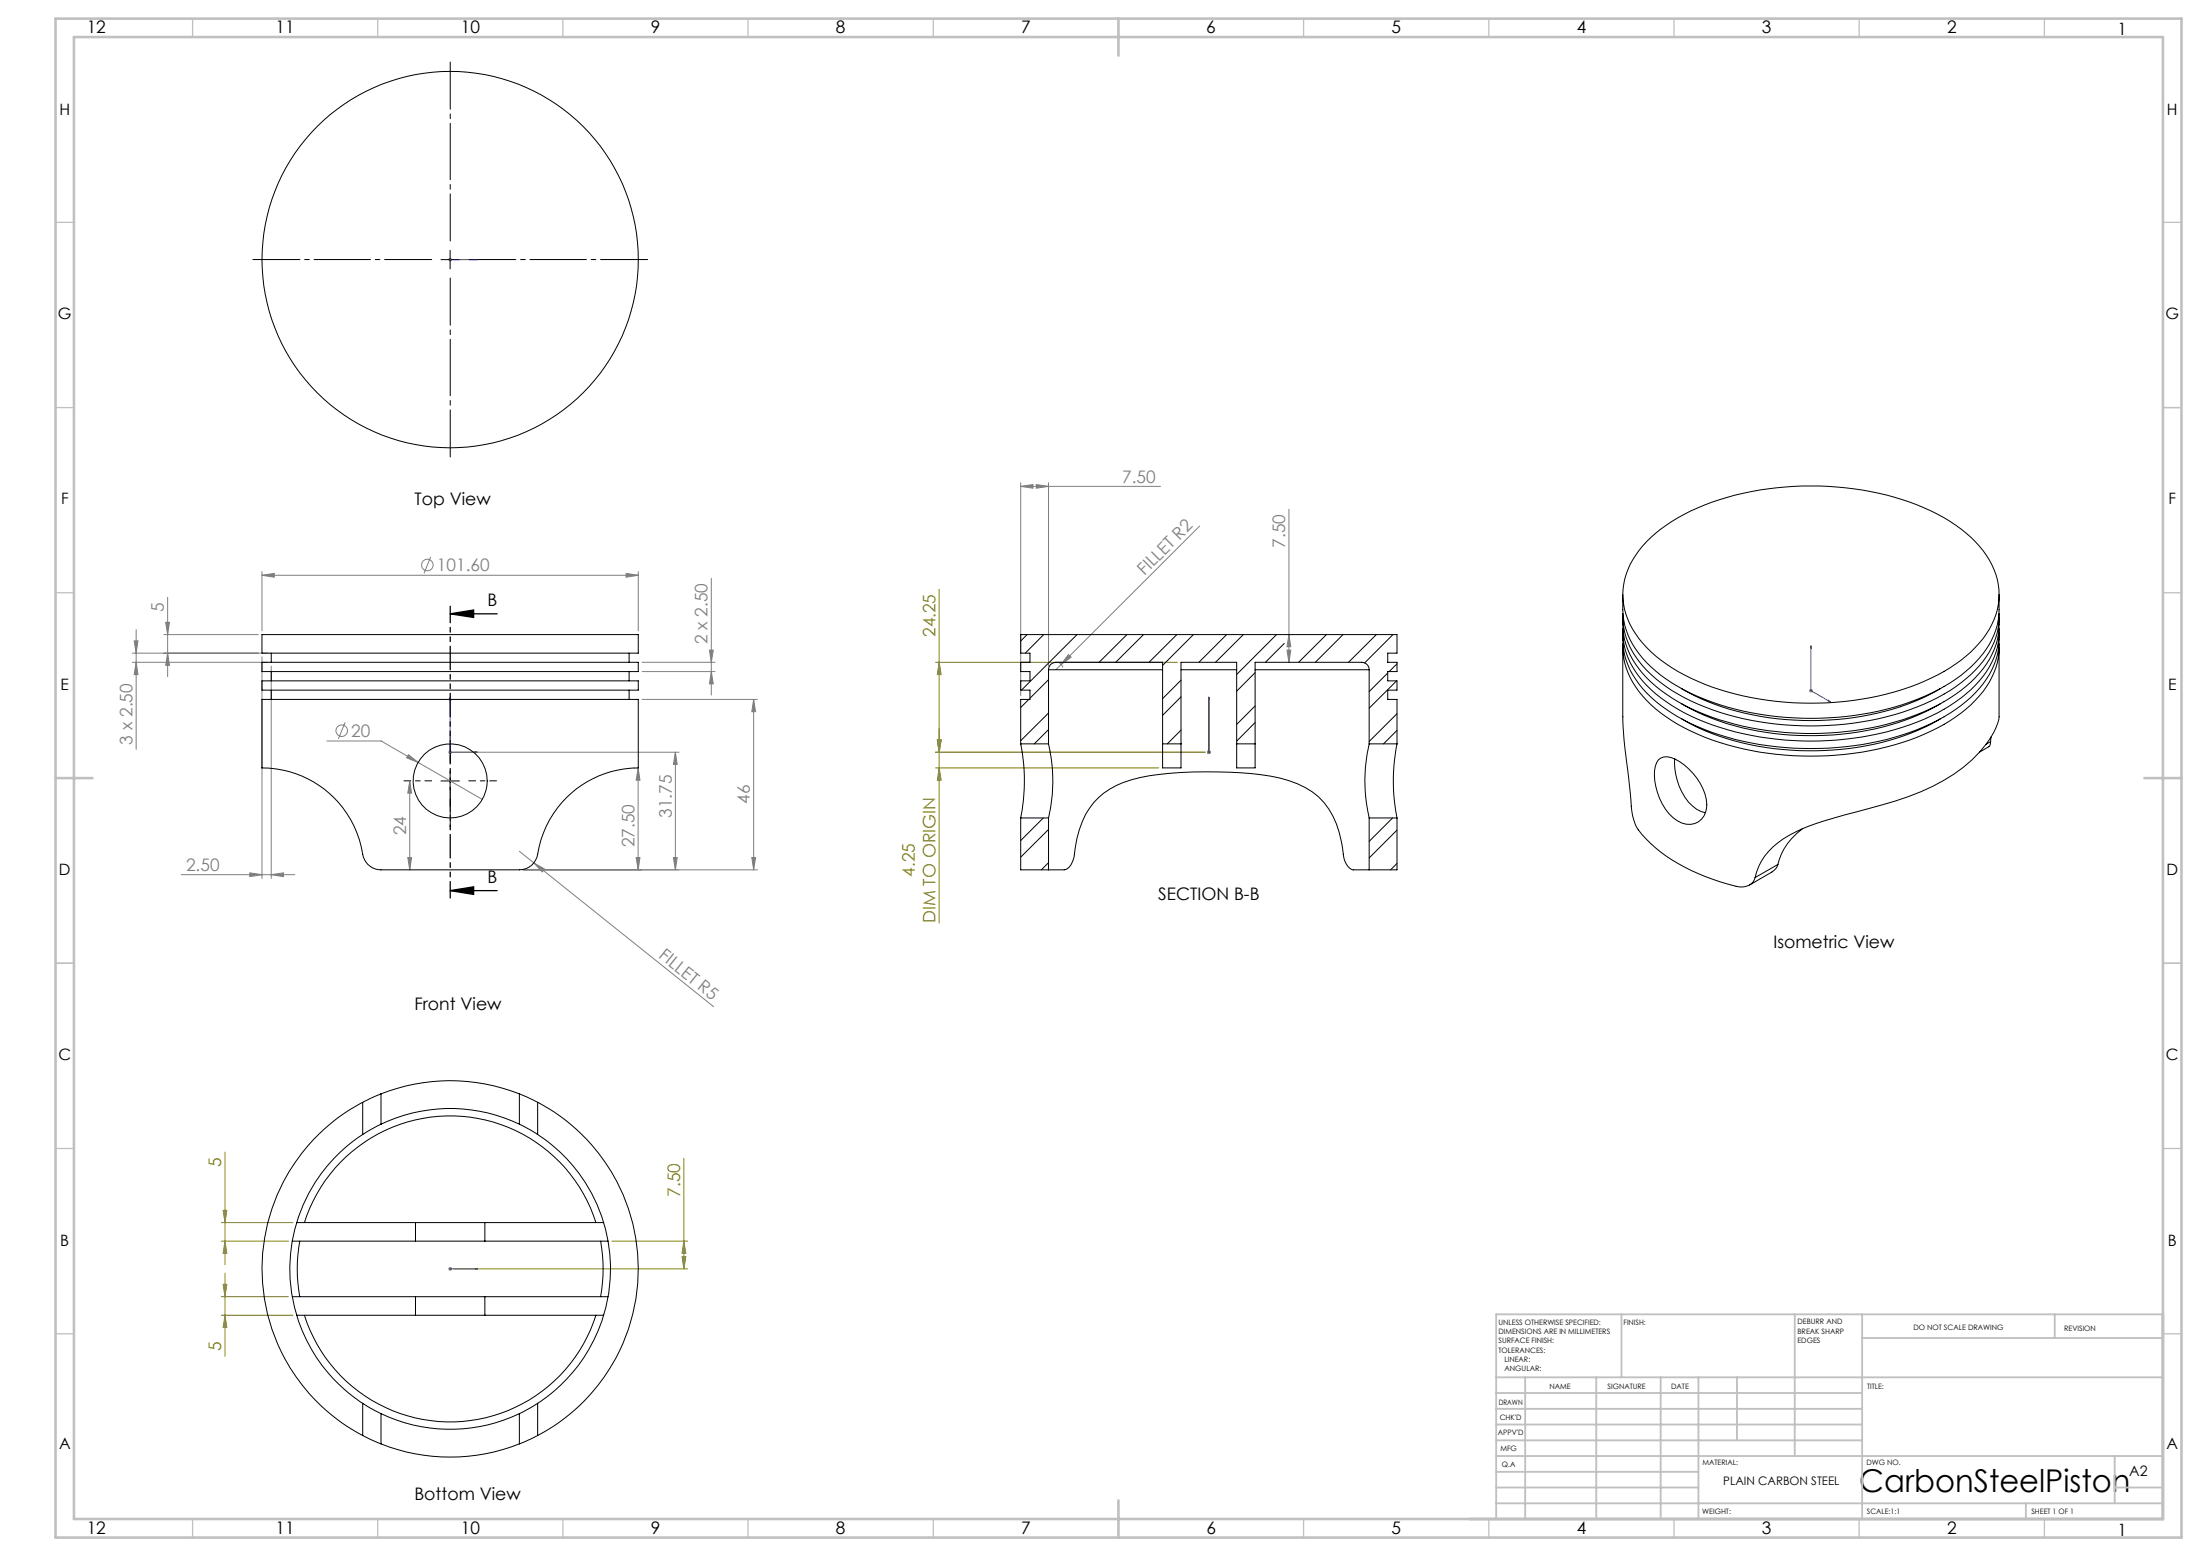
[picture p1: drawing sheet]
<svg xmlns="http://www.w3.org/2000/svg" width="594mm" height="420mm" viewBox="0 0 594 420" stroke-linecap="round" stroke-linejoin="round" font-family="sans-serif">
<g fill="none" stroke="#808080" stroke-width=".27">
<path d="M121 70.1h1.1M121.2 69.7l.7 .7M121.5 69.6v1M121.9 69.7l-.7 .7M275.6 131.3l3.3-.5v1zM275.6 130.3v57.5M275.6 131.3h37.7M279.8 130.8l3.3 .5-3.3 .5zM283.1 130.3v49.5M348 137.5v41.3M70.7 155.3l3.3-.5v1zM70.7 154.3v16"/>
<path d="M70.7 155.3h101.6M116.3 150.3l-1.8 4.4M169.1 154.8l3.2 .5-3.2 .5zM172.3 154.3v16M192.1 156.1v31.5M323.9 142l-37.4 37.4M35.7 178.8h36.5M35.7 176.3h36.5M36.2 173h1.1l-.5 3.3zM36.8 170v32.3M36.8 178.8l.5 3.3h-1.1zM44.2 171.3h25.5"/>
<path d="M44.7 168h1.1l-.5 3.3zM45.3 161.2v21.5M45.3 176.3l.5 3.3h-1.1zM70.7 177.3v59.8M73.2 179.8v57.3M173.4 178.8h19.7M191.6 175.5h1l-.5 3.3zM286 179l.7 .6 .3 .5M286.5 179.4l-1.4 1.4M288.5 176.7l.7 .7-2.7 2zM347.5 175.5h1l-.5 3.3zM348 171.3l.5 3.3h-1z"/>
<path d="M93.2 195l-1.8 4.4M173.4 181.3h19.7M173.4 188.8h31.1M192.1 181.3l.5 3.3h-1zM203.5 188.8l.5 3.3h-1zM203.5 188.8v46M488.5 186.4h1M488.6 186.1l.7 .7M488.9 185.9v1M489.3 186.1l-.7 .7M88.3 200h14.6l27.3 15.8M110.3 203.7l2.6 2.1-3.1-1.2z"/>
<path d="M110.6 210.8l.5 3.3h-1zM110.6 210.8v24M121 203h1.1M121.2 202.7l.7 .7M121.5 202.5v1M121.9 202.7l-.7 .7M122.6 203h60.7M171.3 207.3h.1M172.3 207.3l.5 3.3h-1zM172.3 207.3v27.5M182.4 203v31.8M182.4 203l.4 3.3h-1z"/>
<path d="M325.9 203h1M326 202.7l.7 .7M326.4 202.5v1M326.7 202.7l-.7 .7M48.9 236.1h30.7M67.5 235.6l3.2 .5-3.2 .5zM73.2 236.1l3.4-.5v1zM110.1 231.5h1l-.5 3.3zM140.2 229.8l3.9 3.1M144.1 232.9l2.9 1.7-.6 .8zM144.1 232.9l48.6 38.8M171.8 231.5h1l-.5 3.3z"/>
<path d="M181.8 231.5h1l-.4 3.3zM203 231.5h1l-.5 3.3zM204.5 234.8h-63.3M121 342.5h1.1M121.2 342.1l.7 .7M121.5 342v1M121.9 342.1l-.7 .7"/>
<circle cx="115.4" cy="152.5" r="1.55"/>
<circle cx="92.3" cy="197.2" r="1.56"/>
</g>
<path d="M121.5 165.7h12.7M121.5 165.7l6.4-1v2zM121.5 240.4h12.7M121.5 240.4l6.4-1v2z" fill="none" stroke="#000" stroke-width=".35"/>
<g fill="none" stroke="#00f" stroke-width=".27">
<path d="M121.4 70.1h.3zM121.5 70.1h.1M121.5 70.1h7.5M129 70.1h-.8h.8M488.9 174.3v12.1l5.3 3.1M489 174.3l.1 .7-.3-.2zM121.5 188.2v14.8h7.5M121.5 188.2l.2 .7h-.3zM326.4 188.2v.7v-.7M326.4 188.2v14.8M493.7 189l.5 .5-.5-.2zM128.2 202.9l.8 .1-.8 .2z"/>
<path d="M326.4 202.9v.3zM326.4 203h.1M121.4 342.5h.3zM121.5 342.5h.1M121.5 342.5h7.5M129 342.5h-.8h.8"/>
</g>
<g fill="none" stroke="#808000" stroke-width=".27">
<path d="M253.6 159v90.1M252.6 178.8h65.3M253.6 178.8l.5 3.3h-1zM253.1 199.7h1l-.5 3.3zM252.6 203h72.8M252.6 207.3h60.3M253.6 207.3l.5 3.3h-1zM60.7 311v30.4M184.6 312.7v29.8M59.8 335h18.1M59.8 330h19.3M60.3 326.7h.9l-.5 3.3z"/>
<path d="M60.7 335l.5 3.3h-.9zM165.2 335h20.5M184.2 339.2h1l-.6 3.3zM184.6 335l.6 3.3h-1zM59.8 350h18.1M59.8 355h19.3M60.3 346.7h.9l-.5 3.3zM60.7 355l.5 3.3h-.9zM60.7 343.7v22.4M122.6 342.5h63.1"/>
</g>
<path d="M116.6 210.8h-7.5M121.6 205.8v-7.5M121.6 215.8v7.5M126.6 210.8h7.5" fill="none" stroke="#000" stroke-width=".27" stroke-dasharray="15.2 1.3 1.3 1.3" stroke-dashoffset="13.4"/>
<path d="M116.6 70.1h-48.3M121.6 65.1v-48.3M121.6 75.1v48.3M126.6 70.1h48.3" fill="none" stroke="#000" stroke-width=".27" stroke-dasharray="15.2 1.3 1.3 1.3" stroke-dashoffset="2.5"/>
<path d="M119.1 70.1h4.9M121.5 67.6v5M119.1 210.8h4.9M121.5 208.3v5" fill="none" stroke="#000" stroke-width=".27"/>
<path d="M121.6 163.6v78.8" fill="none" stroke="#000" stroke-width=".35" stroke-dasharray="6.3 1.3 1.3 1.3 1.3 1.3" stroke-dashoffset="1.9"/>
<g fill="none" stroke="#c0c0c0" stroke-width=".35">
<path d="M52 5v5M102 5v5M152 5v5M202 5v5M252 5v5M352 5v5M402 5v5M452 5v5M502 5v5M552 5v5M15 60h5M584 60h5"/>
<path d="M15 110h5M584 110h5M15 160h5M584 160h5M15 260h5M584 260h5M15 310h5M584 310h5M15 360h5M584 360h5M52 410v5M102 410v5"/>
<path d="M152 410v5M202 410v5M252 410v5M352 410v5M402 410v5M452 410v5M502 410v5M552 410v5"/>
</g>
<g fill="none" stroke="#c0c0c0" stroke-width=".5">
<path d="M437.8 354.8v17M484.6 354.8v38.2M502.8 354.8v55.2M554.8 354.8v6.4M584 354.8h-180v55.2M404 371.8h180M404 376h98.8M411.8 371.8v38.2M431 371.8v38.2M448.4 371.8v38.2M458.6 371.8v38.2M469 371.8v17"/>
<path d="M502.8 361.2h81.2M404 388.8h98.8M404 384.5h98.8M404 380.3h98.8M404 397.3h54.6M404 393h180M571 393v12.8M404 405.8h180M404 401.5h54.6M547 405.8v4.2M571 401.5h13"/>
</g>
<path d="M15 5h574v410h-574zM20 10h564v400h-564zM302 5v10M15 210h10M579 210h10M302 405v10" fill="none" stroke="#c0c0c0" stroke-width=".7"/>
<path d="M121.5 165.7l6.4-1v2zM121.5 240.4l6.4-1v2z" fill="#000"/>
<g fill="#00f">
<path d="M128.2 202.9l.8 .1-.8 .2zM121.5 188.2l.2 .7h-.3z"/>
<path d="M128.2 342.5h.8zM121.4 342.5h.3zM326.4 202.9v.3zM326.4 188.2v.7zM326.4 202.9v.3zM326.4 188.2v.7zM493.7 189l.5 .5-.5-.2zM489 174.3l.1 .7-.3-.2zM128.2 70.1h.8zM121.4 70.1h.3z"/>
</g>
<g fill="#808000">
<path d="M184.2 339.2h1l-.6 3.3zM184.6 335l.6 3.3h-1zM253.1 199.7h1l-.5 3.3zM253.6 178.8l.5 3.3h-1z"/>
<path d="M60.3 326.7h.9l-.5 3.3zM60.7 335l.5 3.3h-.9zM60.3 346.7h.9l-.5 3.3zM60.7 355l.5 3.3h-.9zM253.1 199.7h1l-.5 3.3zM253.6 207.3l.5 3.3h-1z"/>
</g>
<g fill="#808080">
<path d="M288.5 176.7l.7 .7-2.7 2z"/>
<path d="M144.1 232.9l2.9 1.7-.6 .8z"/>
<path d="M110.3 203.7l-.5 .9 3.1 1.2zM275.6 131.3l3.3-.5v1zM279.8 130.8l3.3 .5-3.3 .5z"/>
<path d="M67.5 235.6l3.2 .5-3.2 .5zM73.2 236.1l3.4-.5v1z"/>
<path d="M70.7 155.3l3.3-.5v1zM169.1 154.8l3.2 .5-3.2 .5z"/>
<path d="M347.5 175.5h1l-.5 3.3zM348 171.3l.5 3.3h-1z"/>
<path d="M181.8 231.5h1l-.4 3.3zM182.4 203l.4 3.3h-1z"/>
<path d="M192.1 181.3l.5 3.3h-1zM191.6 175.5h1l-.5 3.3z"/>
<path d="M44.7 168h1.1l-.5 3.3zM45.3 176.3l.5 3.3h-1.1zM36.2 173h1.1l-.5 3.3zM36.8 178.8l.5 3.3h-1.1z"/>
<path d="M203.5 188.8l.5 3.3h-1zM203 231.5h1l-.5 3.3zM110.6 210.8l.5 3.3h-1zM110.1 231.5h1l-.5 3.3zM172.3 207.3l.5 3.3h-1zM171.8 231.5h1l-.5 3.3z"/>
</g>
<g fill="none" stroke="#000" stroke-width=".27">
<path d="M444.6 146.2a51.2 51.2 0 0 1 23.9-12.6 82.8 82.8 0 0 1 51.1 3.5 36.9 36.9 0 0 1 17.5 14.1 18.2 18.2 0 0 1-1.7 21.1 42.5 42.5 0 0 1-19.7 13.1 82.8 82.8 0 0 1-57.3-1.5 36.9 36.9 0 0 1-17.6-14.1 18.2 18.2 0 0 1 1.7-21.2zM70.7 178.8h101.6v2.5h-101.6zM70.7 171.3h101.6v5h-101.6zM73.2 176.3v2.5M169.9 176.3v2.5M277.3 171.3l-1.7 1.7M281.8 171.3l-5 5M290.8 171.3l-15 15M304.3 171.3l-7.5 7.5M308.8 171.3l-7.6 7.5M317.7 171.3l-7.5 7.5M322.2 171.3l-8.3 8.3"/>
<path d="M331.2 171.3l-7.5 7.5M335.7 171.3l-7.5 7.5M344.7 171.3l-10.8 10.8M346.7 173.7l-5 5.1M358.1 171.3l-7.5 7.5M362.6 171.3l-7.5 7.5M371.6 171.3l-7.5 7.5M376.1 171.3l-7.7 7.6M377.2 179.2l-2.1 2.1M438.1 160.5a22.9 22.9 0 0 0 2 12.1 33 33 0 0 0 14.6 13.6 79.2 79.2 0 0 0 45.9 6.9 63.5 63.5 0 0 0 28.9-10.8 23.9 23.9 0 0 0 10.2-16.4l.1-5.4M438.1 166.6a21.2 21.2 0 0 0 7.7 17.5 53.8 53.8 0 0 0 24.8 11.9 82.7 82.7 0 0 0 49-3.9 37.4 37.4 0 0 0 17.5-14.1 19.1 19.1 0 0 0 2.7-11.4M438.1 170.7a21.3 21.3 0 0 0 7.7 17.5 53.4 53.4 0 0 0 24.8 11.9 82.7 82.7 0 0 0 49-4 36.9 36.9 0 0 0 17.5-14 18.9 18.9 0 0 0 2.7-11.4"/>
<path d="M438.1 174.8v18.7M438.2 165.6a20.8 20.8 0 0 0 7.6 16.5 54.8 54.8 0 0 0 27 12.3 81.2 81.2 0 0 0 48.6-5.2 35.9 35.9 0 0 0 15.7-13.3 18.3 18.3 0 0 0 2.7-10.3M438.2 169.7a20.8 20.8 0 0 0 7.6 16.4 53.4 53.4 0 0 0 24.8 11.9 81.6 81.6 0 0 0 50.8-4.7 35.6 35.6 0 0 0 15.7-13.3 18.1 18.1 0 0 0 2.7-10.3M438.2 173.8a20.9 20.9 0 0 0 7.6 16.4 55.2 55.2 0 0 0 27 12.4 82.6 82.6 0 0 0 46.8-4.4 36.9 36.9 0 0 0 17.5-14.1 18.1 18.1 0 0 0 2.7-10.3M539.8 174.8v18.7a15.6 15.6 0 0 1-3.6 7.4 44 44 0 0 1-21.1 14.2l-3.5 1.2a334.4 334.4 0 0 0-23.2 6.7 24.3 24.3 0 0 0-12.9 9.5l-1.2 2.9-.4 1.5M70.7 188.8h101.6v18.5a27.7 27.7 0 0 0-27.3 24 5 5 0 0 1-4.8 3.5h-32.8a20.6 20.6 0 0 1-6-.2 5 5 0 0 1-3.5-4 27.6 27.6 0 0 0-27.2-23.3zM70.7 183.8h101.6v2.5h-101.6zM73.2 181.3v2.5M73.2 186.3v2.5M169.9 181.3v2.5M169.9 186.3v2.5M277.8 188.8l-2.2 2.2"/>
<path d="M283.1 180.8h30.8M283.1 180.8a1.99 1.99 0 0 1 2-2h28.8v22M283.1 180.8v20M283.1 192.5l-7.5 7.4M283.1 183.5l-5 5M283.1 196.9l-3.8 3.9M318.9 180.8h15M318.9 183.6l-5 5M318.9 197.1l-3.7 3.7M318.9 188.1l-5 5M338.9 180.8h30.8M338.9 190.6l-5 4.9"/>
<path d="M338.9 181.6l-5 5M338.9 195l-5 5M369.7 180.8a1.99 1.99 0 0 0-2-2h-28.8v22M369.7 180.8v20M374.7 181.7l-5 5M377.1 183.8l-7.4 7.4M377.2 192.6l-7.5 7.5M377.2 197.1l-3.6 3.7M438.2 193.5a282.9 282.9 0 0 0 2.1 22.3 14.1 14.1 0 0 0 5.4 11.9 52.2 52.2 0 0 0 24 11.7 3.7 3.7 0 0 0 4.2-2.5M454 185.8a69.8 69.8 0 0 0 37.3 8.7 68.6 68.6 0 0 0 32.7-8.7M454 189.9a70 70 0 0 0 38.7 8.6 67.3 67.3 0 0 0 31.3-8.6M454 194a68 68 0 0 0 34.1 8.7 68.7 68.7 0 0 0 35.9-8.7"/>
<path d="M537.6 198.9l-.1 1.3M275.6 200.8a50.3 50.3 0 0 1 0 20M275.6 200.8h7.5M275.6 200.8v-12h2.5v-2.5h-2.5v-2.5h2.5v-2.5h-2.5v-2.5h2.5v-2.5h-2.5v-5h101.6v5h-2.5v2.5h2.5v2.5h-2.5v2.5h2.5v2.5h-2.5v2.5h2.5v12M283.1 200.8a44.2 44.2 0 0 1 0 20M313.9 200.8v6.5h5v-6.5M313.9 200.8h5M318.9 200.8v-22h15v22M333.9 200.8v6.5h5v-6.5M333.9 200.8h5M369.7 200.8a43.5 43.5 0 0 0 0 20M369.7 200.8h7.5"/>
<path d="M377.2 200.8a50.6 50.6 0 0 0 0 20M447.8 205.1a3.6 3.6 0 0 1 4.5-.2 15.8 15.8 0 0 1 8.5 12.3 4.9 4.9 0 0 1-2.5 4.8 4.9 4.9 0 0 1-5.4-.4 15.5 15.5 0 0 1-6-14.7zM452.2 204.9a16.8 16.8 0 0 0 4.8 12.7l1.1 .9 2.3 .9M537.5 200.2l-.2 .9-.3 .5-2.5 1.4M537.5 200.2l-1.2 .7M275.6 220.8h7.5M275.6 220.8v14h7.5M281.7 220.8l-6.1 6.1M283.1 234.8h2.6a3.2 3.2 0 0 0 3-.8l1.1-2.1a31.7 31.7 0 0 1 4.4-13.8 20.9 20.9 0 0 1 13.6-8.2 110.9 110.9 0 0 1 37.8 .1 21 21 0 0 1 13.2 8.4 28.9 28.9 0 0 1 4 12.9 3.9 3.9 0 0 0 2.6 3.5h4.3M283.1 220.8v14M283.1 232.9l-1.9 1.9M283.1 223.9l-7.5 7.5"/>
<path d="M369.7 220.8h7.5M369.7 220.8v14M376 220.8l-6.3 6.3M377.2 220.8v14h-7.5M377.2 233.1l-1.7 1.7M377.2 224.1l-7.5 7.5M480 233.3a3.4 3.4 0 0 1-1.6 2.1l-6 3.5M480 233.3l-6.1 3.6M486.6 223.7a16.8 16.8 0 0 0-6.6 9.6M97.9 297.6a50.8 50.8 0 0 0 0 89.9M97.9 297.6v8.6M102.9 295.3l-5 2.3"/>
<path d="M102.9 295.3a50.7 50.7 0 0 1 37.3 0M102.9 295.3v8.1M140.2 295.3l5 2.3M140.2 295.3v8.1M145.2 297.6a50.8 50.8 0 0 1 0 89.9M145.2 297.6v8.6M97.9 306.2a43.3 43.3 0 0 0 0 72.6M102.9 303.4l-5 2.8M102.9 303.4a43.2 43.2 0 0 1 37.3 0M140.2 303.4l5 2.8M145.2 306.2a43.3 43.3 0 0 1 0 72.6M78.9 335h33.3"/>
<path d="M80.1 330h32.1M80.9 335a42.3 42.3 0 0 0 0 15M82.2 330a41.3 41.3 0 0 1 39.3-28.8 41.3 41.3 0 0 1 39.4 28.8M112.2 330h18.7M112.2 335h18.7M112.2 330v5M130.9 330h32.1M130.9 335h33.3M130.9 330v5M162.2 335a42.3 42.3 0 0 1 0 15M78.9 350h33.3M80.1 355h32.1"/>
<path d="M82.2 355a41.3 41.3 0 0 0 39.3 28.8 41.3 41.3 0 0 0 39.4-28.8M112.2 350h18.7M112.2 355h18.7M112.2 350v5M130.9 350h33.3M130.9 355h32.1M130.9 350v5M97.9 378.8l5 2.8M97.9 378.8v8.7M145.2 378.8l-5 2.8M145.2 378.8v8.7M97.9 387.5l5 2.2"/>
<path d="M102.9 381.6a43.5 43.5 0 0 0 37.3 0M102.9 389.7a50.7 50.7 0 0 0 37.3 0M102.9 381.6v8.1M140.2 381.6v8.1M145.2 387.5l-5 2.2"/>
<circle cx="121.5" cy="70.1" r="50.8"/>
<circle cx="121.6" cy="210.8" r="10"/>
</g>
<text font-size="8.5" x="502" y="402.7">CarbonSteelPiston</text>
<g font-size="4.7">
<text x="23.4" y="9">12</text>
<text x="74.4" y="9">11</text>
<text x="124.4" y="9">10</text>
<text x="175.7" y="9">9</text>
<text x="225.7" y="9">8</text>
<text x="275.7" y="9">7</text>
<text x="325.7" y="9">6</text>
<text x="375.7" y="9">5</text>
<text x="425.7" y="9">4</text>
<text x="475.7" y="9">3</text>
<text x="525.7" y="9">2</text>
<text x="111.9" y="136.2">Top View</text>
<text x="131.7" y="163.7">B</text>
<text x="131.7" y="238.4">B</text>
<text x="312.7" y="242.9">SECTION B-B</text>
<text x="478.8" y="256">Isometric View</text>
<text x="111.9" y="272.5">Front View</text>
<text x="111.9" y="404.8">Bottom View</text>
<text x="23.4" y="414">12</text>
<text x="74.4" y="414">11</text>
<text x="124.4" y="414">10</text>
<text x="175.7" y="414">9</text>
<text x="225.7" y="414">8</text>
<text x="275.7" y="414">7</text>
<text x="325.7" y="414">6</text>
<text x="375.7" y="414">5</text>
<text x="425.7" y="414">4</text>
<text x="475.7" y="414">3</text>
<text x="525.7" y="414">2</text>
</g>
<g font-size="4.7" fill="#808080">
<text x="303" y="130.3">7.50</text>
<text x="347" y="147.8" transform="rotate(-90 347 147.8)">7.50</text>
<text x="118" y="154.2">101.60</text>
<text x="309" y="155.5" transform="rotate(-45 309 155.5)">FILLET R2</text>
<text x="44.3" y="165.1" transform="rotate(-90 44.3 165.1)">5</text>
<text x="191.1" y="173.8" transform="rotate(-90 191.1 173.8)">2 x 2.50</text>
<text x="35.8" y="201" transform="rotate(-90 35.8 201)">3 x 2.50</text>
<text x="94.9" y="198.9">20</text>
<text x="181.4" y="220.7" transform="rotate(-90 181.4 220.7)">31.75</text>
<text x="202.5" y="217" transform="rotate(-90 202.5 217)">46</text>
<text x="109.6" y="225.4" transform="rotate(-90 109.6 225.4)">24</text>
<text x="171.3" y="228.7" transform="rotate(-90 171.3 228.7)">27.50</text>
<text x="50.2" y="235.1">2.50</text>
<text x="177.6" y="258.4" transform="rotate(39 177.6 258.4)">FILLET R5</text>
</g>
<g font-size="4.7" fill="#808000">
<text x="252.6" y="172" transform="rotate(-90 252.6 172)">24.25</text>
<text x="247" y="236.7" transform="rotate(-90 247 236.7)">4.25</text>
<text x="252.6" y="249.1" transform="rotate(-90 252.6 249.1)">DIM TO ORIGIN</text>
<text x="59.8" y="314.9" transform="rotate(-90 59.8 314.9)">5</text>
<text x="183.7" y="323" transform="rotate(-90 183.7 323)">7.50</text>
<text x="59.8" y="364.8" transform="rotate(-90 59.8 364.8)">5</text>
</g>
<g font-size="4.6">
<text x="571.7" y="9.6">1</text>
<text x="571.7" y="414.6">1</text>
</g>
<g font-size="4.2">
<text x="16.1" y="31.2">H</text>
<text x="585.1" y="31.2">H</text>
<text x="15.7" y="86.2">G</text>
<text x="584.7" y="86.2">G</text>
<text x="16.5" y="136.2">F</text>
<text x="585.5" y="136.2">F</text>
<text x="16.4" y="186.2">E</text>
<text x="585.4" y="186.2">E</text>
<text x="15.9" y="236.2">D</text>
<text x="584.9" y="236.2">D</text>
<text x="15.8" y="286.2">C</text>
<text x="584.8" y="286.2">C</text>
<text x="16.3" y="336.2">B</text>
<text x="585.3" y="336.2">B</text>
<text x="15.9" y="391.2">A</text>
<text x="584.9" y="391.2">A</text>
</g>
<text font-size="3.9" x="574.9" y="398.5">A2</text>
<text font-size="3.2" x="465.3" y="400.9">PLAIN CARBON STEEL</text>
<g font-size="2">
<text x="404.6" y="357.6">UNLESS OTHERWISE SPECIFIED:</text>
<text x="438.4" y="357.6">FINISH:</text>
<text x="485.3" y="357.5">DEBURR AND</text>
<text x="485.3" y="360">BREAK SHARP</text>
<text x="516.6" y="359">DO NOT SCALE DRAWING</text>
<text x="557.3" y="359.2">REVISION</text>
<text x="404.6" y="360.1">DIMENSIONS ARE IN MILLIMETERS</text>
<text x="404.6" y="362.6">SURFACE FINISH:</text>
<text x="404.6" y="365.1">TOLERANCES:</text>
<text x="485.3" y="362.5">EDGES</text>
<text x="406.2" y="367.6">LINEAR:</text>
<text x="406.2" y="370.1">ANGULAR:</text>
<text x="418.3" y="375">NAME</text>
<text x="434" y="374.9">SIGNATURE</text>
<text x="451.2" y="374.9">DATE</text>
<text x="504.1" y="374.9">TITLE:</text>
<text x="404.6" y="379.1">DRAWN</text>
<text x="404.9" y="383.3">CHK'D</text>
<text x="404.4" y="387.4">APPV'D</text>
<text x="405.1" y="391.8">MFG</text>
<text x="405.5" y="396">Q.A</text>
<text x="459.6" y="395.5">MATERIAL:</text>
<text x="504" y="395.5">DWG NO.</text>
<text x="459.6" y="408.5">WEIGHT:</text>
<text x="504.1" y="408.6">SCALE:1:1</text>
<text x="548.5" y="408.6">SHEET 1 OF 1</text>
</g>
</svg>
